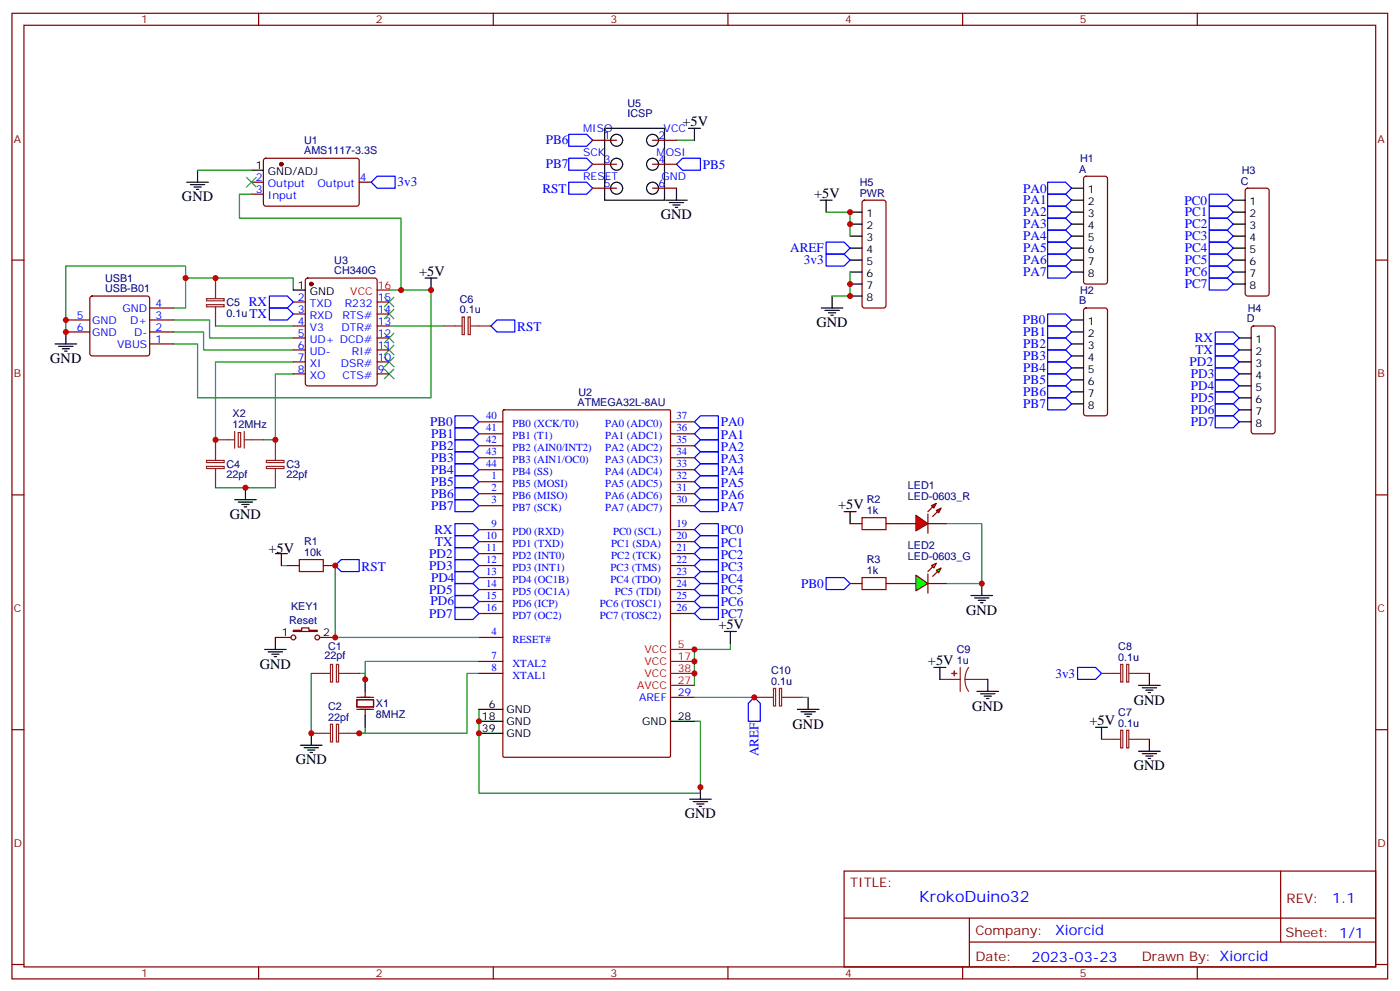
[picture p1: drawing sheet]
<svg xmlns="http://www.w3.org/2000/svg" width="413mm" height="292mm" viewBox="0 0 413 292" stroke-linecap="round" stroke-linejoin="round" font-family="sans-serif">
<g fill="none" stroke="#870000" stroke-width=".35">
<path d="M3.5 3.9h405.4v284.4h-405.4zM7.1 7.4h398.2v277.3h-398.2zM76.2 3.9v3.5M145.3 3.9v3.5M214.5 3.9v3.5M283.6 3.9v3.5M352.8 3.9v3.5M3.5 76.6h3.6M405.3 76.6h3.6M3.5 145.7h3.6M405.3 145.7h3.6M264.6 171.8h5.3"/>
<path d="M273.4 171.8h5.3M3.5 214.9h3.6M405.3 214.9h3.6M248.7 256.5h156.6v28.2h-156.6zM377.3 256.5v20.9M248.7 270.4h156.5M285.6 277.4h119.6M285.6 270.4v14.1M3.5 284h3.6M76.2 284.7v3.6M145.3 284.7v3.6M214.5 284.7v3.6"/>
<path d="M283.6 284.7v3.6M352.8 284.7v3.6M405.3 284h3.6"/>
</g>
<path d="M243.4 170.1h5.3l1.8 1.7-1.8 1.8h-5.3z" fill="none" stroke="#00f" stroke-width=".35"/>
<path d="M248.7 150.7h3.5M250.5 150.7v3.5M286.1 175.4h6.4M287.2 176.1h4.2M288.2 176.8h2.1M288.9 177.5h.7M289.3 171.8v3.6" fill="none" stroke="#000" stroke-width=".35"/>
<path d="M278.7 154.2h10.6v17.6h-10.6" fill="none" stroke="#008700" stroke-width=".35"/>
<g fill="#0f0" stroke="#870000" stroke-width=".35">
<path d="M275.9 168l1.4-.7-.7 1.4z"/>
<path d="M274.5 166.5l1.4-.7-.7 1.5z"/>
</g>
<g fill="#870000" stroke="#870000" stroke-width=".35">
<path d="M276.2 168.3l-1.4 1.4z"/>
<path d="M273.4 168.3l1.4-1.4z"/>
</g>
<path d="M273.4 169v5.7z" fill="#f00" stroke="#870000" stroke-width=".35"/>
<path d="M269.9 169.4l3.5 2.4-3.5 2.2z" fill="#0f0" stroke="#870000" stroke-width=".35"/>
<g fill="#f00" stroke="#870000" stroke-width=".35">
<path d="M269.9 151.7l3.5 2.5-3.5 2.1z"/>
<path d="M273.4 151.4v5.6z"/>
</g>
<g fill="#870000" stroke="#870000" stroke-width=".35">
<path d="M273.4 150.7l1.4-1.4z"/>
<path d="M276.2 150.7l-1.4 1.4z"/>
</g>
<g fill="#f00" stroke="#870000" stroke-width=".35">
<path d="M274.5 148.9l1.4-.7-.7 1.4z"/>
<path d="M275.9 150.3l1.4-.7-.7 1.4z"/>
</g>
<g fill="none" stroke="#870000" stroke-width=".35">
<path d="M74.1 53.7h3.5M74.1 57.2h3.5M77.8 46.8l.5-.2 27.1 .1 .4 .6v13l-.7 .4-27.1-.1-.4-.6v-12.7zM105.8 53.7h3.6M174.6 41.3h7.1M174.6 48.4h7.1M174.6 55.4h7.1M192.3 41.3h7M192.3 48.4h7M192.3 55.4h7M254.2 59.2l.5-.3h5.6l.5 .3 .3 .5v30.3l-.3 .5-.5 .2h-5.6l-.5-.2-.2-.5v-30.3zM319.5 52.1l.5-.2h5.6l.5 .2 .2 .5v30.3l-.2 .5-.5 .2h-5.6l-.5-.2-.2-.5v-30.3z"/>
<path d="M367.1 55.6l.5-.2h5.6l.5 .2 .2 .5v30.4l-.2 .5-.5 .2h-5.6l-.5-.3-.2-.4v-30.4zM19.4 97.8h7.1M19.4 94.2h7.1M26.7 87.4l.5-.2h16.2l.5 .2 .2 .5v16.2l-.2 .5-.5 .2h-16.2l-.5-.2-.2-.5v-16.2zM44.1 97.8h7.1M44.1 90.7h7.1M44.1 94.2h7.1M86.4 88.9h3.6M86.4 92.5h3.6M86.4 96h3.6M86.4 99.5h3.6M90.2 82.1l.5-.2h19.7l.7 .4v30.6l-.4 .7h-20l-.7-.4v-30.6z"/>
<path d="M111.1 88.9h3.6M111.1 92.5h3.6M111.1 96h3.6M111.1 99.5h3.6M319.5 90.9l.5-.2h5.6l.5 .2 .2 .5v30.3l-.2 .5-.5 .2h-5.6l-.5-.2-.2-.5v-30.3zM368.9 96.2l.5-.2h5.6l.5 .2 .2 .5v30.3l-.2 .5-.5 .2h-5.6l-.5-.2-.2-.5v-30.3zM44.1 101.3h7.1M86.4 103h3.6M86.4 106.6h3.6M86.4 110.1h3.6M111.1 103h3.6M111.1 106.6h3.6"/>
<path d="M111.1 110.1h3.6M141.1 124.2h7.1M141.1 127.7h7.1M141.1 131.3h7.1M141.1 134.8h7.1M141.1 138.3h7.1M148.2 120.9l.3-.2h48.7l.3 .2 .1 101.7-.2 .3-48.9 .1-.3-.2zM197.6 124.2h7M197.6 127.7h7M197.6 131.3h7M197.6 134.8h7M197.6 138.3h7"/>
<path d="M141.1 141.9h7.1M141.1 145.4h7.1M141.1 148.9h7.1M141.1 159.5h7.1M141.1 156h7.1M197.6 141.9h7M197.6 145.4h7M197.6 148.9h7M197.6 159.5h7M197.6 156h7M250.5 154.2h3.5M261.1 154.2h8.8"/>
<path d="M273.4 154.2h5.3M84.7 166.5h3.5M95.2 166.5h3.6M141.1 166.5h7.1M141.1 177.1h7.1M141.1 173.6h7.1M141.1 170.1h7.1M141.1 163h7.1M197.6 166.5h7M197.6 177.1h7M197.6 173.6h7M197.6 170.1h7"/>
<path d="M197.6 163h7M250.5 171.8h3.5M261.1 171.8h3.5M81.1 187.7h4.6M86.4 185.6h2.5v-.7h2.1v.7h2.5v.3h-7.1zM94.2 187.7h4.6M141.1 180.7h7.1M141.1 198.3h7.1M141.1 194.8h7.1M141.1 187.7h7.1M197.6 180.7h7M105.1 206.1h5v2.1h-5z"/>
<path d="M105.1 205.4h5M105.1 208.9h5M107.6 203.6v1.8M107.6 208.9v1.7M197.6 205.4h7"/>
<circle cx="86.4" cy="187.7" r=".71"/>
<circle cx="93.5" cy="187.7" r=".71"/>
</g>
<path d="M254 152.4h7.1v3.6h-7.1zM88.2 164.8h7v3.5h-7zM254 170.1h7.1v3.5h-7.1z" fill="none" stroke="#a10000" stroke-width=".35"/>
<g fill="none" stroke="#00f" stroke-width=".35">
<path d="M167.6 39.5h5.3l1.7 1.8-1.7 1.8h-5.3zM109.4 53.7l1.7-1.8h5.3v3.5h-5.3zM167.6 46.6h5.3l1.7 1.8-1.7 1.7h-5.3zM167.6 53.7h5.3l1.7 1.7-1.7 1.8h-5.3zM199.3 48.4l1.8-1.8h5.3v3.5h-5.3zM308.7 53.7h5.3l1.7 1.7-1.7 1.8h-5.3zM308.7 57.2h5.3l1.7 1.7-1.7 1.8h-5.3zM356.3 57.2h5.3l1.8 1.7-1.8 1.8h-5.3zM243.4 74.8h5.3l1.8 1.8-1.8 1.8h-5.3zM243.4 71.3h5.3l1.8 1.8-1.8 1.7h-5.3zM308.7 60.7h5.3l1.7 1.8-1.7 1.7h-5.3zM308.7 64.2h5.3l1.7 1.8-1.7 1.8h-5.3z"/>
<path d="M308.7 67.8h5.3l1.7 1.7-1.7 1.8h-5.3zM308.7 71.3h5.3l1.7 1.8-1.7 1.7h-5.3zM308.7 74.8h5.3l1.7 1.8-1.7 1.8h-5.3zM308.7 78.4h5.3l1.7 1.7-1.7 1.8h-5.3zM356.3 60.7h5.3l1.8 1.8-1.8 1.7h-5.3zM356.3 64.2h5.3l1.8 1.8-1.8 1.8h-5.3zM356.3 67.8h5.3l1.8 1.7-1.8 1.8h-5.3zM356.3 71.3h5.3l1.8 1.8-1.8 1.7h-5.3zM356.3 74.8h5.3l1.8 1.8-1.8 1.8h-5.3zM356.3 78.4h5.3l1.8 1.7-1.8 1.8h-5.3zM79.4 87.2h5.3l1.7 1.7-1.7 1.8h-5.3zM79.4 90.7h5.3l1.7 1.8-1.7 1.7h-5.3z"/>
<path d="M144.6 96l1.8-1.8h5.3v3.6h-5.3zM308.7 96h5.3l1.7 1.8-1.7 1.7h-5.3zM308.7 99.5h5.3l1.7 1.8-1.7 1.7h-5.3zM308.7 92.5h5.3l1.7 1.7-1.7 1.8h-5.3zM356.3 81.9h5.3l1.8 1.7-1.8 1.8h-5.3zM358.1 97.8h5.3l1.7 1.7-1.7 1.8h-5.3zM308.7 103h5.3l1.7 1.8-1.7 1.8h-5.3zM308.7 106.6h5.3l1.7 1.7-1.7 1.8h-5.3zM308.7 110.1h5.3l1.7 1.8-1.7 1.7h-5.3zM308.7 113.6h5.3l1.7 1.8-1.7 1.8h-5.3zM308.7 117.2h5.3l1.7 1.7-1.7 1.8h-5.3zM358.1 101.3h5.3l1.7 1.7-1.7 1.8h-5.3z"/>
<path d="M358.1 104.8h5.3l1.7 1.8-1.7 1.7h-5.3zM358.1 108.3h5.3l1.7 1.8-1.7 1.8h-5.3zM358.1 111.9h5.3l1.7 1.7-1.7 1.8h-5.3zM358.1 115.4h5.3l1.7 1.8-1.7 1.7h-5.3zM358.1 118.9h5.3l1.7 1.8-1.7 1.7h-5.3zM134.1 136.6h5.2l1.8 1.7-1.8 1.8h-5.2zM134.1 133h5.2l1.8 1.8-1.8 1.8h-5.2zM134.1 129.5h5.2l1.8 1.8-1.8 1.7h-5.2zM134.1 126h5.2l1.8 1.7-1.8 1.8h-5.2zM134.1 122.4h5.2l1.8 1.8-1.8 1.8h-5.2zM204.6 138.3l1.8-1.7h5.3v3.5h-5.3zM204.6 134.8l1.8-1.8h5.3v3.6h-5.3z"/>
<path d="M204.6 131.3l1.8-1.8h5.3v3.5h-5.3zM204.6 127.7l1.8-1.7h5.3v3.5h-5.3zM206.4 122.4h5.3v3.6h-5.3l-1.8-1.8zM358.1 122.4h5.3l1.7 1.8-1.7 1.8h-5.3zM134.1 157.7h5.2l1.8 1.8-1.8 1.8h-5.2zM134.1 154.2h5.2l1.8 1.8-1.8 1.7h-5.2zM134.1 147.1h5.2l1.8 1.8-1.8 1.8h-5.2zM134.1 143.6h5.2l1.8 1.8-1.8 1.7h-5.2zM134.1 140.1h5.2l1.8 1.8-1.8 1.7h-5.2zM204.6 159.5l1.8-1.8h5.3v3.6h-5.3zM204.6 148.9l1.8-1.8h5.3v3.6h-5.3zM204.6 145.4l1.8-1.8h5.3v3.5h-5.3z"/>
<path d="M204.6 141.9l1.8-1.8h5.3v3.5h-5.3zM206.4 154.2h5.3v3.5h-5.3l-1.8-1.7zM98.8 166.5l1.7-1.7h5.3v3.5h-5.3zM134.1 175.4h5.2l1.8 1.7-1.8 1.8h-5.2zM134.1 171.8h5.2l1.8 1.8-1.8 1.8h-5.2zM134.1 164.8h5.2l1.8 1.7-1.8 1.8h-5.2zM134.1 161.3h5.2l1.8 1.7-1.8 1.8h-5.2zM134.1 168.3h5.2l1.8 1.8-1.8 1.7h-5.2zM134.1 178.9h5.2l1.8 1.8-1.8 1.7h-5.2zM204.6 177.1l1.8-1.7h5.3v3.5h-5.3zM204.6 173.6l1.8-1.8h5.3v3.6h-5.3zM204.6 170.1l1.8-1.8h5.3v3.5h-5.3z"/>
<path d="M204.6 166.5l1.8-1.7h5.3v3.5h-5.3zM204.6 163l1.8-1.7h5.3v3.5h-5.3zM204.6 180.7l1.8-1.8h5.3v3.5h-5.3zM317.5 196.5h5.3l1.8 1.8-1.8 1.8h-5.3zM222.2 205.4l1.8 1.7v5.3h-3.5v-5.3z"/>
</g>
<g fill="none" stroke="#008700" stroke-width=".35">
<path d="M58.2 50.1h15.9M74.1 57.2h-3.5v7h47.6v21.2M199.3 41.3h5.3M243.4 62.5h7.1v7M51.2 94.2h10.5v5.3h24.7M51.2 97.8h8.8v5.2h26.4M51.2 90.7h3.5v-12.3h-35.3v19.4M54.7 81.9h31.7v3.5M63.5 96h22.9M114.7 85.4h12.3v31.8h-68.8v-15.9h-7M114.7 96h15.8M250.5 80.1v7.1h-5.3"/>
<path d="M86.4 106.6h-22.9v22.9M86.4 110.1h-5.3v19.4h-3.5M63.5 143.6h17.6M82.9 166.5h1.8M98.8 166.5v21.2h42.3M91.7 198.3v17.6M141.1 194.8h-33.5v5.3v-1.8h-1.8M141.1 198.3h-3.5v17.6h-31.8h1.8v-1.7M215.2 189.5v1.7h-10.6v10.6M141.1 208.9v24.7h65.3v-21.2h-1.8M204.6 205.4h17.6M236.4 205.4h1.7"/>
</g>
<g fill="none" stroke="#000" stroke-width=".35">
<path d="M178.2 37.8h17.6v21.1h-17.6zM202.8 37.8h3.6M204.6 37.8v3.5M55 53.7h6.4M56.1 54.4h4.2M57.1 55.1h2.2M57.9 55.8h.7M58.2 50.1v3.6M74.1 50.1h3.5M196.1 58.9h6.4M197.2 59.7h4.2M199.3 55.4v3.5"/>
<path d="M241.7 58.9h3.5M243.4 58.9v3.6M315.7 58.9h3.6M315.7 55.4h3.6M363.4 58.9h3.5M198.3 60.4h2.1M199 61.1h.7M250.5 62.5h3.5M250.5 66h3.5M250.5 69.5h3.5M250.5 73.1h3.5M250.5 76.6h3.5"/>
<path d="M315.7 62.5h3.6M315.7 66h3.6M315.7 69.5h3.6M315.7 73.1h3.6M315.7 76.6h3.6M363.4 62.5h3.5M363.4 66h3.5M363.4 69.5h3.5M363.4 73.1h3.5M363.4 76.6h3.5M19.4 97.8v3.5M86.4 85.4h3.6"/>
<path d="M125.2 81.9h3.6M127 81.9v3.5M242 90.7h6.4M243.1 91.4h4.2M244.1 92.1h2.1M244.8 92.8h.7M245.2 87.2v3.5M250.5 80.1h3.5M250.5 83.6h3.5M250.5 87.2h3.5M315.7 80.1h3.6M315.7 94.2h3.6"/>
<path d="M315.7 97.8h3.6M363.4 80.1h3.5M363.4 83.6h3.5M365.1 99.5h3.6M16.2 101.3h6.4M17.3 102h4.2M18.3 102.7h2.2M19 103.4h.8M315.7 101.3h3.6M315.7 104.8h3.6M315.7 108.3h3.6M315.7 111.9h3.6"/>
<path d="M315.7 115.4h3.6M315.7 118.9h3.6M365.1 103h3.6M365.1 106.6h3.6M365.1 110.1h3.6M365.1 113.6h3.6M365.1 117.2h3.6M365.1 120.7h3.6M365.1 124.2h3.6M69.1 147.1h6.4M70.2 147.8h4.2M71.3 148.6h2.1"/>
<path d="M72 149.3h.7M72.3 143.6v3.5M81.1 163h3.6M82.9 163v3.5M78 191.2h6.3M79 191.9h4.3M80.1 192.7h2.1M80.8 193.4h.7M81.1 187.7v3.5M213.4 185.9h3.6M215.2 185.9v3.6M275.2 196.5h3.5"/>
<path d="M276.9 196.5v3.6M338.7 198.3v3.5M88.5 219.5h6.4M91.7 215.9v3.6M107.6 200.1v3.5M107.6 210.6v3.6M141.1 208.9h7.1M141.1 212.4h7.1M141.1 215.9h7.1M197.6 212.4h7M234.9 208.9h6.4M236 209.6h4.2"/>
<path d="M237.1 210.3h2.1M237.8 211h.7M238.1 205.4v3.5M287.9 203.6h6.3M288.9 204.3h4.3M290 205h2.1M290.7 205.7h.7M291 200.1v3.5M322.8 214.2h3.5M324.6 214.2v3.5M335.5 201.8h6.3M336.5 202.5h4.3"/>
<path d="M337.6 203.2h2.1M338.3 203.9h.7M338.7 217.7v3.5M89.6 220.2h4.2M90.7 220.9h2.1M91.4 221.6h.7M203.2 235.3h6.3M204.3 236h4.2M205.3 236.7h2.1M206 237.5h.7M206.4 231.8v3.5M335.5 221.2h6.3"/>
<path d="M336.5 221.9h4.3M337.6 222.6h2.1M338.3 223.3h.7"/>
<circle cx="181.7" cy="55.4" r="1.76"/>
<circle cx="181.7" cy="48.4" r="1.76"/>
<circle cx="181.7" cy="41.3" r="1.76"/>
<circle cx="192.3" cy="55.4" r="1.76"/>
<circle cx="192.3" cy="48.4" r="1.76"/>
<circle cx="192.3" cy="41.3" r="1.76"/>
</g>
<g fill="none" stroke="#3c3" stroke-width=".35">
<path d="M72.7 52.2l2.8 2.9M75.5 52.2l-2.8 2.9M113.2 87.5l2.9 2.8M113.2 91.1l2.9 2.8M113.2 98.1l2.9 2.8M116.1 87.5l-2.9 2.8M116.1 91.1l-2.9 2.8M116.1 98.1l-2.9 2.8M113.2 101.6l2.9 2.9M113.2 105.2l2.9 2.8M113.2 108.7l2.9 2.8M116.1 101.6l-2.9 2.9"/>
<path d="M116.1 105.2l-2.9 2.8M116.1 108.7l-2.9 2.8"/>
</g>
<g fill="none" stroke="#8c2424" stroke-width=".35">
<path d="M60.9 87.9h5.1v.7h-5.1zM60.9 89.7h5.1v.6h-5.1zM63.5 81.9v6M63.5 90.3v5.7M130.5 96h5.7M136.2 93.3h.6v5.2h-.6zM137.9 93.3h.7v5.2h-.7zM138.6 96h6M60.9 135.6h5.1v.6h-5.1zM60.9 137.3h5.1v.7h-5.1zM63.5 138v5.6M69.1 129.5h-5.6v6"/>
<path d="M69.1 127v5M70.2 127.4h.7v4.2h-.7zM72 129.5h5.6M72 127v5M78.5 135.6h5.2v.6h-5.2zM78.5 137.3h5.2v.7h-5.2zM81.1 129.5v6M81.1 138v5.6M91.7 198.3h5.7M97.4 195.7h.6v5.1h-.6zM99.1 195.7h.7v5.1h-.7zM99.8 198.3h6"/>
<path d="M282.9 196.5v7.1M285.4 196.5l-.8 1.7-.3 1.9M324.6 198.3h5.6M330.2 195.7h.6v5.1h-.6zM332 195.7h.6v5.1h-.6zM332.7 198.3h6M91.7 215.9h5.7M97.4 213.3h.6v5.2h-.6zM99.1 213.3h.7v5.2h-.7zM99.8 215.9h6M222.2 205.4h5.7M227.9 202.7h.6v5.2h-.6z"/>
<path d="M229.7 202.7h.6v5.2h-.6zM230.4 205.4h6M276.9 200.1h6M284.3 200.1l.3 1.8 .8 1.7M284.3 200.1h6.7M324.6 217.7h5.6M330.2 215.1h.6v5.1h-.6zM332 215.1h.6v5.1h-.6zM332.7 217.7h6"/>
</g>
<g fill="#870000" stroke="#870000" stroke-width=".35">
<circle cx="91.7" cy="83.6" r=".53"/>
<circle cx="82.9" cy="48.4" r=".53"/>
</g>
<path d="M111.1 85.4h3.6M197.6 191.2h7M197.6 194.8h7M197.6 198.3h7M197.6 201.8h7" fill="none" stroke="#f00" stroke-width=".35"/>
<g fill="#8c2424" stroke="#8c2424" stroke-width=".35">
<path d="M281.2 197.6v1.4z"/>
<path d="M280.5 198.3h1.4z"/>
</g>
<g fill="#c00">
<circle cx="54.7" cy="81.9" r=".88"/>
<circle cx="63.5" cy="81.9" r=".88"/>
<circle cx="127" cy="85.4" r=".88"/>
<circle cx="72.3" cy="143.6" r=".88"/>
<circle cx="63.5" cy="129.5" r=".88"/>
<circle cx="81.1" cy="129.5" r=".88"/>
<circle cx="19.4" cy="94.2" r=".88"/>
<circle cx="107.6" cy="200.1" r=".88"/>
<circle cx="91.7" cy="215.9" r=".88"/>
<circle cx="105.8" cy="215.9" r=".88"/>
<circle cx="204.6" cy="191.2" r=".88"/>
<circle cx="204.6" cy="194.8" r=".88"/>
<circle cx="204.6" cy="198.3" r=".88"/>
<circle cx="206.4" cy="231.8" r=".88"/>
<circle cx="141.1" cy="215.9" r=".88"/>
<circle cx="141.1" cy="212.4" r=".88"/>
<circle cx="118.2" cy="85.4" r=".88"/>
<circle cx="289.3" cy="171.8" r=".88"/>
<circle cx="250.5" cy="66" r=".88"/>
<circle cx="250.5" cy="62.5" r=".88"/>
<circle cx="250.5" cy="87.2" r=".88"/>
<circle cx="250.5" cy="83.6" r=".88"/>
<circle cx="19.4" cy="97.8" r=".88"/>
<circle cx="222.3" cy="205.4" r=".88"/>
<circle cx="98.8" cy="166.5" r=".88"/>
<circle cx="98.8" cy="187.7" r=".88"/>
</g>
<text font-size="4.6" fill="#00f" x="270.8" y="265.5">KrokoDuino32</text>
<g font-size="4.2">
<text x="201.1" y="37.1">+5V</text>
<text x="53.6" y="59.3">GND</text>
<text x="239.9" y="58.2">+5V</text>
<text x="194.7" y="64.6">GND</text>
<text x="123.5" y="81.2">+5V</text>
<text x="240.6" y="96.3">GND</text>
<text x="14.8" y="106.9">GND</text>
<text x="246.9" y="150">+5V</text>
<text x="67.7" y="152.8">GND</text>
<text x="79.1" y="162.7">+5V</text>
<text x="211.7" y="185.2">+5V</text>
<text x="284.7" y="181">GND</text>
<text x="76.6" y="196.9">GND</text>
<text x="273.4" y="195.8">+5V</text>
<text x="286.5" y="209.2">GND</text>
<text x="334.1" y="207.5">GND</text>
<text x="233.5" y="214.5">GND</text>
<text x="321" y="213.5">+5V</text>
<text x="87.1" y="225.1">GND</text>
<text x="334.1" y="226.9">GND</text>
<text x="201.8" y="241">GND</text>
</g>
<g font-size="4.2" fill="#00f">
<text x="392.5" y="265.8">1.1</text>
<text x="310.9" y="275.3">Xiorcid</text>
<text x="304" y="283.1">2023-03-23</text>
</g>
<g font-size="3.9" fill="#00f">
<text x="160.8" y="42.4">PB6</text>
<text x="160.8" y="49.5">PB7</text>
<text x="207.1" y="49.6">PB5</text>
<text x="117.1" y="54.9">3v3</text>
<text x="159.8" y="56.7">RST</text>
<text x="301.5" y="56.7">PA0</text>
<text x="301.5" y="60.1">PA1</text>
<text x="301.5" y="63.7">PA2</text>
<text x="349" y="60.2">PC0</text>
<text x="349.1" y="63.7">PC1</text>
<text x="301.5" y="67.2">PA3</text>
<text x="301.5" y="70.7">PA4</text>
<text x="349.1" y="67.2">PC2</text>
<text x="349.1" y="70.7">PC3</text>
<text x="232.9" y="74.2">AREF</text>
<text x="236.9" y="77.8">3v3</text>
<text x="301.5" y="74.3">PA5</text>
<text x="301.5" y="77.8">PA6</text>
<text x="349.1" y="74.3">PC4</text>
<text x="349.1" y="77.8">PC5</text>
<text x="301.5" y="81.3">PA7</text>
<text x="349.1" y="81.3">PC6</text>
<text x="349.1" y="84.8">PC7</text>
<text x="73.3" y="90.2">RX</text>
<text x="73.5" y="93.6">TX</text>
<text x="301.3" y="95.5">PB0</text>
<text x="152.4" y="97.4">RST</text>
<text x="301.5" y="99">PB1</text>
<text x="352" y="100.8">RX</text>
<text x="301.5" y="102.5">PB2</text>
<text x="301.5" y="106">PB3</text>
<text x="350.5" y="107.8">PD2</text>
<text x="352.2" y="104.3">TX</text>
<text x="301.5" y="109.5">PB4</text>
<text x="301.5" y="113.1">PB5</text>
<text x="350.9" y="111.3">PD3</text>
<text x="301.5" y="116.6">PB6</text>
<text x="350.9" y="114.8">PD4</text>
<text x="350.9" y="118.4">PD5</text>
<text x="126.7" y="125.5">PB0</text>
<text x="212.4" y="125.6">PA0</text>
<text x="301.5" y="120.1">PB7</text>
<text x="350.9" y="121.9">PD6</text>
<text x="350.9" y="125.4">PD7</text>
<text x="127" y="128.9">PB1</text>
<text x="212.4" y="129.2">PA1</text>
<text x="127" y="136">PB3</text>
<text x="127" y="132.4">PB2</text>
<text x="212.4" y="136.2">PA3</text>
<text x="212.4" y="132.7">PA2</text>
<text x="127" y="143">PB5</text>
<text x="127" y="139.5">PB4</text>
<text x="212.4" y="143.3">PA5</text>
<text x="212.4" y="139.8">PA4</text>
<text x="127" y="146.5">PB6</text>
<text x="212.4" y="146.8">PA6</text>
<text x="127" y="150.1">PB7</text>
<text x="212.4" y="150.4">PA7</text>
<text x="128" y="157.2">RX</text>
<text x="128.2" y="160.8">TX</text>
<text x="212.4" y="160.9">PC1</text>
<text x="212.4" y="157.3">PC0</text>
<text x="106.5" y="168">RST</text>
<text x="126.5" y="167.8">PD3</text>
<text x="126.5" y="164.3">PD2</text>
<text x="212.4" y="168">PC3</text>
<text x="212.4" y="164.5">PC2</text>
<text x="127" y="171.2">PD4</text>
<text x="212.4" y="171.5">PC4</text>
<text x="236.1" y="173.1">PB0</text>
<text x="126.5" y="174.9">PD5</text>
<text x="126.9" y="178.2">PD6</text>
<text x="212.4" y="178.6">PC6</text>
<text x="212.4" y="175.1">PC5</text>
<text x="126.5" y="181.9">PD7</text>
<text x="212.4" y="182.1">PC7</text>
<text x="311" y="199.5">3v3</text>
<text x="223.5" y="222.7" transform="rotate(-90 223.5 222.7)">AREF</text>
</g>
<g font-size="3.9" fill="#800">
<text x="250.5" y="261.1">TITLE:</text>
<text x="379.1" y="265.8">REV:</text>
<text x="287.4" y="275.3">Company:</text>
<text x="378.7" y="275.9">Sheet: 1/1</text>
<text x="287.4" y="283">Date:</text>
<text x="336.4" y="283.1">Drawn By: Xiorcid</text>
</g>
<g font-size="3.2" fill="#800">
<text x="41.6" y="6.9">1</text>
<text x="110.8" y="6.9">2</text>
<text x="179.9" y="6.9">3</text>
<text x="249.1" y="6.9">4</text>
<text x="318.2" y="6.9">5</text>
<text x="4.1" y="42">A</text>
<text x="405.9" y="42">A</text>
<text x="4.1" y="111.2">B</text>
<text x="405.9" y="111.2">B</text>
<text x="4.1" y="180.3">C</text>
<text x="405.9" y="180.3">C</text>
<text x="4.1" y="249.4">D</text>
<text x="405.9" y="249.4">D</text>
<text x="41.6" y="287.7">1</text>
<text x="110.8" y="287.7">2</text>
<text x="179.9" y="287.7">3</text>
<text x="249.1" y="287.7">4</text>
<text x="318.2" y="287.7">5</text>
</g>
<g font-size="3.2" fill="#000080">
<text x="184.9" y="34.6">ICSP</text>
<text x="184.9" y="31.5">U5</text>
<text x="89.6" y="45.5">AMS1117-3.3S</text>
<text x="89.6" y="42.3">U1</text>
<text x="318.3" y="47.8">H1</text>
<text x="318" y="50.8">A</text>
<text x="365.9" y="51.3">H3</text>
<text x="253.3" y="57.9">PWR</text>
<text x="253.3" y="54.8">H5</text>
<text x="365.6" y="54.4">C</text>
<text x="98.5" y="77.7">U3</text>
<text x="31" y="83">USB1</text>
<text x="98.5" y="80.8">CH340G</text>
<text x="31" y="86.1">USB-B01</text>
<text x="135.5" y="89.1">C6</text>
<text x="318" y="89.6">B</text>
<text x="318.3" y="86.6">H2</text>
<text x="66.7" y="93.2">0.1u</text>
<text x="66.7" y="90.1">C5</text>
<text x="135.5" y="92.3">0.1u</text>
<text x="367.4" y="94.9">D</text>
<text x="367.7" y="91.9">H4</text>
<text x="170.2" y="119.6">ATMEGA32L-8AU</text>
<text x="170.5" y="116.6">U2</text>
<text x="68.5" y="126">12MHz</text>
<text x="68.5" y="122.8">X2</text>
<text x="66.7" y="137.8">C4</text>
<text x="84.4" y="137.8">C3</text>
<text x="66.7" y="140.8">22pf</text>
<text x="84.4" y="140.8">22pf</text>
<text x="267.5" y="144">LED1</text>
<text x="255.4" y="148.2">R2</text>
<text x="267.5" y="147.1">LED-0603_R</text>
<text x="255.4" y="151.4">1k</text>
<text x="89.6" y="160.5">R1</text>
<text x="267.5" y="161.6">LED2</text>
<text x="89.6" y="163.7">10k</text>
<text x="255.4" y="165.8">R3</text>
<text x="267.5" y="164.8">LED-0603_G</text>
<text x="255.4" y="169">1k</text>
<text x="85.7" y="179.8">KEY1</text>
<text x="85.2" y="183.7">Reset</text>
<text x="96.7" y="191.4">C1</text>
<text x="329.5" y="191.4">C8</text>
<text x="95.6" y="194.2">22pf</text>
<text x="281.9" y="195.5">1u</text>
<text x="281.9" y="192.3">C9</text>
<text x="329.5" y="194.6">0.1u</text>
<text x="227.2" y="201.6">0.1u</text>
<text x="227.2" y="198.5">C10</text>
<text x="96.7" y="209.1">C2</text>
<text x="110.8" y="208.2">X1</text>
<text x="96.7" y="212.2">22pf</text>
<text x="110.8" y="211.4">8MHZ</text>
<text x="329.5" y="214">0.1u</text>
<text x="329.5" y="210.8">C7</text>
</g>
<g font-size="3.2" fill="#00f">
<text x="171.8" y="38.8">MISO</text>
<text x="177.9" y="41">1</text>
<text x="194" y="41">2</text>
<text x="195.5" y="38.8">VCC</text>
<text x="171.8" y="45.9">SCK</text>
<text x="193.5" y="45.9">MOSI</text>
<text x="75.4" y="53.3">2</text>
<text x="106" y="53.3">4</text>
<text x="171.8" y="53">RESET</text>
<text x="177.9" y="48">3</text>
<text x="194" y="48">4</text>
<text x="194.9" y="53">GND</text>
<text x="75.4" y="56.8">3</text>
<text x="78.9" y="55.1">Output</text>
<text x="78.9" y="58.6">Input</text>
<text x="93.5" y="55.1">Output</text>
<text x="177.9" y="55.1">5</text>
<text x="194" y="55.1">6</text>
<text x="87.8" y="88.6">2</text>
<text x="111.3" y="88.6">15</text>
<text x="22.7" y="93.9">5</text>
<text x="27.2" y="95.3">GND</text>
<text x="36.1" y="91.8">GND</text>
<text x="38.4" y="95.3">D+</text>
<text x="45.9" y="90.3">4</text>
<text x="45.9" y="93.9">3</text>
<text x="87.8" y="92.1">3</text>
<text x="87.8" y="95.6">4</text>
<text x="91.3" y="90.3">TXD</text>
<text x="91.3" y="93.9">RXD</text>
<text x="100.9" y="93.9">RTS#</text>
<text x="101.6" y="90.3">R232</text>
<text x="111.3" y="95.6">13</text>
<text x="111.3" y="92.1">14</text>
<text x="22.7" y="97.4">6</text>
<text x="27.2" y="98.8">GND</text>
<text x="39.5" y="98.8">D-</text>
<text x="45.9" y="97.4">2</text>
<text x="45.9" y="100.9">1</text>
<text x="87.8" y="99.2">5</text>
<text x="91.3" y="97.4">V3</text>
<text x="91.3" y="100.9">UD+ DCD#</text>
<text x="100.6" y="97.4">DTR#</text>
<text x="111.3" y="99.2">12</text>
<text x="34.6" y="102.3">VBUS</text>
<text x="87.8" y="102.7">6</text>
<text x="87.8" y="106.2">7</text>
<text x="91.3" y="104.5">UD-</text>
<text x="91.3" y="108">XI</text>
<text x="100.4" y="108">DSR#</text>
<text x="103.7" y="104.5">RI#</text>
<text x="111.3" y="106.2">10</text>
<text x="111.3" y="102.7">11</text>
<text x="87.8" y="109.7">8</text>
<text x="91.3" y="111.5">XO</text>
<text x="100.9" y="111.5">CTS#</text>
<text x="111.3" y="109.7">9</text>
<text x="143.2" y="123.5">40</text>
<text x="151" y="125.8">PB0 (XCK/T0)</text>
<text x="178.3" y="125.8">PA0 (ADC0)</text>
<text x="199.3" y="123.5">37</text>
<text x="143.2" y="130.6">42</text>
<text x="143.2" y="127">41</text>
<text x="151" y="129.3">PB1 (T1)</text>
<text x="178.3" y="129.3">PA1 (ADC1)</text>
<text x="199.3" y="127">36</text>
<text x="199.3" y="130.6">35</text>
<text x="143.2" y="137.6">44</text>
<text x="143.2" y="134.1">43</text>
<text x="151" y="136.4">PB3 (AIN1/OC0)</text>
<text x="151" y="132.9">PB2 (AIN0/INT2)</text>
<text x="178.3" y="132.9">PA2 (ADC2)</text>
<text x="178.3" y="136.4">PA3 (ADC3)</text>
<text x="199.3" y="134.1">34</text>
<text x="199.3" y="137.6">33</text>
<text x="144.8" y="141.1">1</text>
<text x="151" y="143.4">PB5 (MOSI)</text>
<text x="151" y="139.9">PB4 (SS)</text>
<text x="178.3" y="139.9">PA4 (ADC4)</text>
<text x="178.3" y="143.4">PA5 (ADC5)</text>
<text x="199.3" y="141.1">32</text>
<text x="144.8" y="148.2">3</text>
<text x="144.8" y="144.7">2</text>
<text x="151" y="147">PB6 (MISO)</text>
<text x="178.3" y="147">PA6 (ADC6)</text>
<text x="199.3" y="144.7">31</text>
<text x="199.3" y="148.2">30</text>
<text x="144.8" y="155.3">9</text>
<text x="151" y="150.5">PB7 (SCK)</text>
<text x="178.3" y="150.5">PA7 (ADC7)</text>
<text x="199.3" y="155.3">19</text>
<text x="143.2" y="158.8">10</text>
<text x="151" y="161.1">PD1 (TXD)</text>
<text x="151" y="157.6">PD0 (RXD)</text>
<text x="180.1" y="161.1">PC1 (SDA)</text>
<text x="180.6" y="157.6">PC0 (SCL)</text>
<text x="199.3" y="158.8">20</text>
<text x="143.2" y="165.8">12</text>
<text x="143.2" y="162.3">11</text>
<text x="151" y="164.6">PD2 (INT0)</text>
<text x="180.1" y="164.6">PC2 (TCK)</text>
<text x="199.3" y="165.8">22</text>
<text x="199.3" y="162.3">21</text>
<text x="143.2" y="172.9">14</text>
<text x="143.2" y="169.4">13</text>
<text x="151" y="171.7">PD4 (OC1B)</text>
<text x="151" y="168.1">PD3 (INT1)</text>
<text x="179.9" y="171.7">PC4 (TDO)</text>
<text x="179.9" y="168.1">PC3 (TMS)</text>
<text x="199.3" y="172.9">24</text>
<text x="199.3" y="169.4">23</text>
<text x="143.2" y="180">16</text>
<text x="143.2" y="176.4">15</text>
<text x="151" y="178.7">PD6 (ICP)</text>
<text x="151" y="175.2">PD5 (OC1A)</text>
<text x="176.8" y="178.7">PC6 (TOSC1)</text>
<text x="181.1" y="175.2">PC5 (TDI)</text>
<text x="199.3" y="180">26</text>
<text x="199.3" y="176.4">25</text>
<text x="151" y="182.2">PD7 (OC2)</text>
<text x="176.8" y="182.2">PC7 (TOSC2)</text>
<text x="144.8" y="187">4</text>
<text x="151" y="189.3">RESET#</text>
<text x="144.8" y="197.6">8</text>
<text x="144.8" y="194.1">7</text>
<text x="151" y="196.4">XTAL2</text>
<text x="151" y="199.9">XTAL1</text>
<text x="188.3" y="206.4">AREF</text>
<text x="199.7" y="205">29</text>
</g>
<g font-size="3.2">
<text x="75.4" y="49.8">1</text>
<text x="78.9" y="51.5">GND/ADJ</text>
<text x="320.6" y="56.8">1</text>
<text x="255.3" y="63.9">1</text>
<text x="320.6" y="60.4">2</text>
<text x="320.6" y="63.9">3</text>
<text x="368.2" y="60.4">1</text>
<text x="368.2" y="63.9">2</text>
<text x="255.3" y="67.4">2</text>
<text x="255.3" y="70.9">3</text>
<text x="320.6" y="67.4">4</text>
<text x="320.6" y="70.9">5</text>
<text x="368.2" y="67.4">3</text>
<text x="368.2" y="70.9">4</text>
<text x="255.3" y="74.5">4</text>
<text x="255.3" y="78">5</text>
<text x="320.6" y="74.5">6</text>
<text x="320.6" y="78">7</text>
<text x="368.2" y="74.5">5</text>
<text x="368.2" y="78">6</text>
<text x="255.3" y="81.5">6</text>
<text x="320.6" y="81.5">8</text>
<text x="368.2" y="81.5">7</text>
<text x="87.8" y="85.1">1</text>
<text x="91.3" y="86.8">GND</text>
<text x="255.3" y="85.1">7</text>
<text x="255.3" y="88.6">8</text>
<text x="368.2" y="85.1">8</text>
<text x="320.6" y="95.6">1</text>
<text x="320.6" y="99.2">2</text>
<text x="370" y="100.9">1</text>
<text x="320.6" y="102.7">3</text>
<text x="320.6" y="106.2">4</text>
<text x="370" y="104.5">2</text>
<text x="370" y="108">3</text>
<text x="320.6" y="109.7">5</text>
<text x="320.6" y="113.3">6</text>
<text x="370" y="111.5">4</text>
<text x="320.6" y="116.8">7</text>
<text x="370" y="115">5</text>
<text x="370" y="118.6">6</text>
<text x="320.6" y="120.3">8</text>
<text x="370" y="122.1">7</text>
<text x="370" y="125.6">8</text>
<text x="83" y="187.4">1</text>
<text x="95.2" y="187.4">2</text>
<text x="144" y="208.5">6</text>
<text x="149.2" y="209.9">GND</text>
<text x="142" y="212.1">18</text>
<text x="142" y="215.6">39</text>
<text x="149.2" y="213.5">GND</text>
<text x="189.2" y="213.5">GND</text>
<text x="199.7" y="212.1">28</text>
<text x="149.2" y="217">GND</text>
</g>
<g font-size="3.2" fill="#f00">
<text x="103.2" y="86.8">VCC</text>
<text x="111.3" y="85.1">16</text>
<text x="199.7" y="190.9">5</text>
<text x="189.9" y="192.3">VCC</text>
<text x="189.9" y="195.8">VCC</text>
<text x="199.7" y="194.4">17</text>
<text x="199.7" y="197.9">38</text>
<text x="187.7" y="202.9">AVCC</text>
<text x="189.9" y="199.4">VCC</text>
<text x="199.7" y="201.5">27</text>
</g>
</svg>
